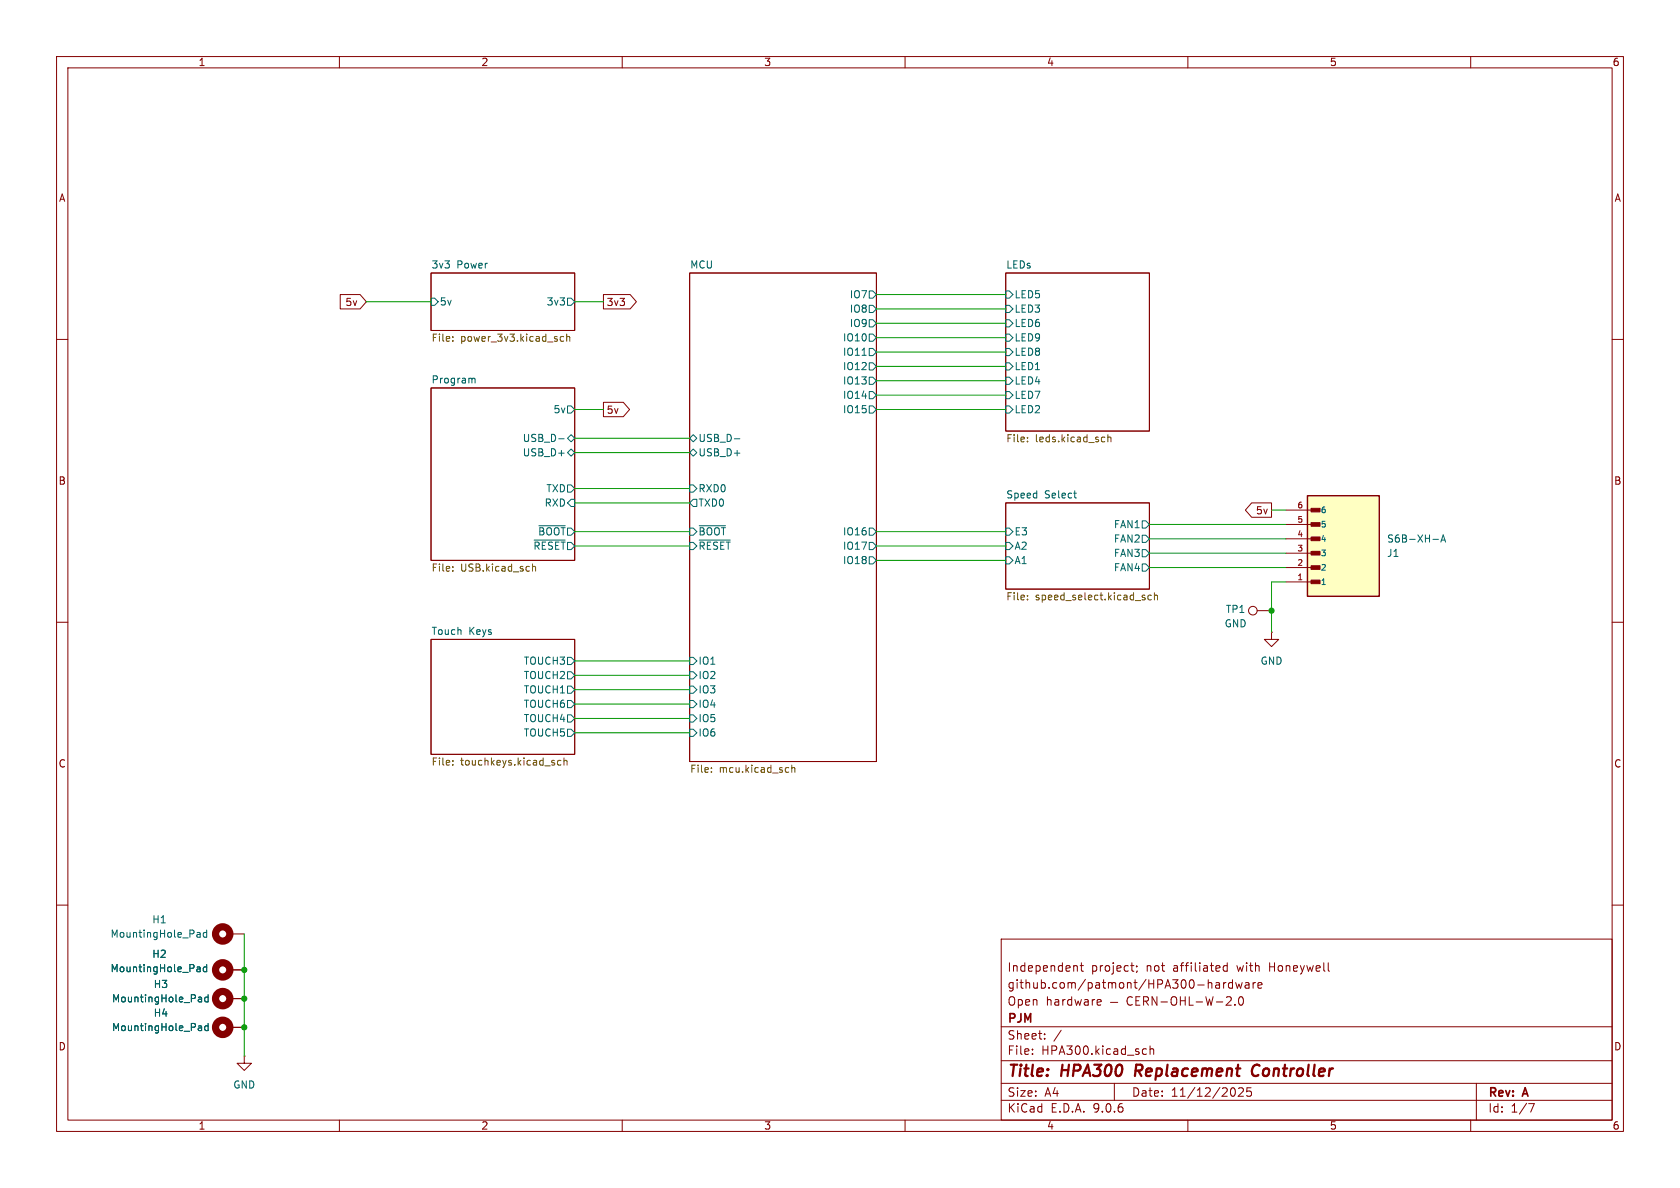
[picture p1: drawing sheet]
<svg xmlns="http://www.w3.org/2000/svg" width="297mm" height="210mm" viewBox="0 0 297 210" stroke-linecap="round" stroke-linejoin="round" font-family="sans-serif">
<g fill="none" stroke="#840000" stroke-width=".18">
<path d="M10 10h277v190h-277zM12 12h273v186h-273zM60 10v2M110 10v2M160 10v2M210 10v2M260 10v2M76.2 48.3h25.4v10.1h-25.4zM121.9 48.3h33v86.3h-33zM177.8 48.3h25.4v27.9h-25.4zM10 60h2M76.2 68.6h25.4v30.5h-25.4z"/>
<path d="M285 60h2M177.8 88.9h25.4v15.2h-25.4zM10 110h2M76.2 113h25.4v20.4h-25.4zM222.2 108h2.6M224.8 111.8v1.2h1.3l-1.3 1.3-1.3-1.3h1.3M224.8 111.8h.1M285 110h2M10 160h2M40.6 176.5h2.6M177 166h108v32h-108zM190.2 170.7l.3 .2v.8"/>
<path d="M191 170.7h.5M191.2 170.2v1.3l.3 .2M194.2 176.7l.4 .1 .1 .3-.7 .1M194.6 177.6l-.4 .1M196.3 177.2h1.3M199.9 170.7h.6M200.2 171.6l.3 .1M200.2 176.3a.6 .6 0 0 0-.8 0 .6 .6 0 0 0-.2 .8 .56 .56 0 0 0 .3 .5 .56 .56 0 0 0 .7 0M200.8 176.9h.5M201 170.8v.1M201 171.6l-.1 .3M201.5 176.2h-.7v1.5h.7"/>
<path d="M202.2 177l.7-.1 .1-.2v-.4l-.3-.1h-.5v1.5M202.5 177l.5 .7M204.5 176.2v1.5l-.8-1.5v1.5M205.2 177.1h1.2M207.1 176.4a.5 .5 0 0 1 .6-.2 .5 .5 0 0 1 .3 .5v.5a.5 .5 0 0 1-.5 .5 .5 .5 0 0 1-.5-.5zM208.7 176.9h.8M208.7 176.2v1.5M209.5 176.2v1.5M210.2 176.2v1.5h.8M211.5 177.1h1.1M213.2 176.2l.3 1.5 .3-1.1 .3 1.1 .4-1.5M215 173.8h.5l.1 .9"/>
<path d="M215 177.1h1.2M215.6 174.1h-.5a.29 .29 0 0 0-.2 .3 .29 .29 0 0 0 .2 .3l.5-.1M216.3 173.7v1M216.7 173.7l-.2 .1-.2 .2M216.8 176.3l.6-.1 .2 .1 .1 .3-1 1.1h1M217 170.8l-.5-.1-.3 .3v.4l.2 .2h.6M217 170.2v1.5M217.9 173.8l-.4-.1-.3 .3v.4l.1 .2h.6M217.9 173.2v1.5M218.3 177.6v.1M218.5 173.7l.2 1 .3-.7 .3 .7 .3-1M219.1 176.3l.2-.1a.81 .81 0 0 1 .6 .6 .81 .81 0 0 1-.3 .8l-.1 .1a.81 .81 0 0 1-.4-1.4z"/>
<path d="M220.2 173.8h.5l.1 .9M220.8 174.1h-.5a.29 .29 0 0 0-.2 .3 .29 .29 0 0 0 .2 .3l.5-.1M221.5 173.7v1M222 173.7l-.3 .1-.2 .2M222.4 174.2l.7-.1-.1-.3-.4-.1-.2 .2 .1 .7h.5M234.9 171.6l.1 .1M285 160h2M60 198v2M110 198v2M160 198v2M177 194.5h108M177 191.5h108"/>
<path d="M177 187.5h108M177 181.5h108M182.5 186.3v.1M182.5 185.5v.1M184.7 183.6v.1M184.7 182.8v.1M187.6 182.1l-1.3 2M197 191.5v3M202.2 185.4l.5 .1M202.7 186.3l-.5 .1M203.3 185.5l.2-.1 .4 .1 .1 .9M203.3 184.9v1.5"/>
<path d="M210 198v2M218.2 192.4l.2 .8-.2 .5-.2 .1M219.7 192.4v.5l-.8 .9h.9M221.2 192.3h-.7l-.1 .7 .2-.1h.5l.1 .3v.5l-.2 .1-.6-.1M260 198v2M261 191.5v6.5M270.2 195.1h1l-.6 1.5"/>
<circle cx="221.5" cy="107.9" r=".76"/>
</g>
<path d="M200.9 188.2l-.3 2M222.3 188.2a1.13 1.13 0 0 0-.9 .7 1.13 1.13 0 0 0 .2 1.2l.3 .1 .5-.1" fill="none" stroke="#840000" stroke-width=".4"/>
<g fill="none" stroke="#006464" stroke-width=".18">
<path d="M76.2 52.7h.6l.7 .6-.7 .7h-.6zM100.3 52.7h.7l.6 .6-.6 .7h-.7zM153.7 51.4h.6l.6 .7-.6 .6h-.6zM153.7 56.5h.6l.6 .7-.6 .6h-.6zM153.7 54h.6l.6 .6-.6 .6h-.6zM153.7 59.1h.6l.6 .6-.6 .6h-.6zM177.8 54h.6l.7 .6-.7 .6h-.6zM177.8 51.4h.6l.7 .7-.7 .6h-.6zM177.8 56.5h.6l.7 .7-.7 .6h-.6zM177.8 59.1h.6l.7 .6-.7 .6h-.6zM83.4 67l.2-.1h.3l.1 .8M98.8 77.6h.9"/>
<path d="M100.3 71.8h.7l.6 .6-.6 .6h-.7zM100.3 77.5l.7-.7 .6 .7-.6 .6zM121.9 77.5l.7-.7 .6 .7-.6 .6zM129.8 77.6h1M152.4 62.8h.7M153.7 64.1h.6l.6 .7-.6 .6h-.6zM153.7 61.6h.6l.6 .6-.6 .7h-.6zM153.7 66.7h.6l.6 .6-.6 .6h-.6zM153.7 71.8h.6l.6 .6-.6 .6h-.6zM153.7 69.2h.6l.6 .7-.6 .6h-.6zM177.8 64.1h.6l.7 .7-.7 .6h-.6zM177.8 71.8h.6l.7 .6-.7 .6h-.6z"/>
<path d="M177.8 66.7h.6l.7 .6-.7 .6h-.6zM177.8 69.2h.6l.7 .7-.7 .6h-.6zM177.8 61.6h.6l.7 .6-.7 .7h-.6zM94.4 95.5h5.5M95.3 92.9h4.6M100.3 85.7h.7l.6 .7-.6 .6h-.7zM100.3 80l.7-.6 .6 .6-.6 .6zM101 88.3h.6v1.2h-.6l-.7-.6zM121.9 80l.7-.6 .6 .6-.6 .6zM121.9 85.7h.7l.6 .7-.6 .6h-.7zM121.9 95.9h.7l.6 .6-.6 .7h-.7zM121.9 93.3h.7l.6 .7-.6 .6h-.7z"/>
<path d="M122.6 88.3h.6v1.2h-.6l-.7-.6zM123.6 95.5h5.5M123.6 92.9h4.7M153.7 93.3h.6l.6 .7-.6 .6h-.6zM153.7 95.9h.6l.6 .6-.6 .7h-.6zM153.7 98.4h.6l.6 .7-.6 .6h-.6zM177.8 98.4h.6l.7 .7-.7 .6h-.6zM177.8 95.9h.6l.7 .6-.7 .7h-.6zM177.8 93.3h.6l.7 .7-.7 .6h-.6zM189.8 87.2h.5M190.1 88h.2M201.9 92.1h.7l.6 .6-.6 .6h-.7z"/>
<path d="M201.9 94.6h.7l.6 .7-.6 .6h-.7zM201.9 97.2h.7l.6 .6-.6 .6h-.7zM201.9 99.7h.7l.6 .6-.6 .7h-.7zM100.3 118.7h.7l.6 .7-.6 .6h-.7zM100.3 116.2h.7l.6 .6-.6 .7h-.7zM121.9 118.7h.7l.6 .7-.6 .6h-.7zM121.9 116.2h.7l.6 .6-.6 .7h-.7zM100.3 121.3h.7l.6 .6-.6 .7h-.7zM100.3 126.4h.7l.6 .6-.6 .6h-.7zM100.3 128.9h.7l.6 .6-.6 .7h-.7zM100.3 123.8h.7l.6 .7-.6 .6h-.7zM121.9 121.3h.7l.6 .6-.6 .7h-.7z"/>
<path d="M121.9 126.4h.7l.6 .6-.6 .6h-.7zM121.9 123.8h.7l.6 .7-.6 .6h-.7zM121.9 128.9h.7l.6 .6-.6 .7h-.7zM35.2 176.3h.4v.8M35.6 177l-.4 .1M35.6 176.6h-.4M36.8 176.3h-.4l-.2 .2 .1 .5h.5M36.8 175.8v1.3"/>
</g>
<g fill="none" stroke="#725600" stroke-width=".18">
<path d="M80 59.5v.2M99.6 59.5h-.3l-.3 .2 .2 .6h.4M100.2 59.6l.2-.1h.3v.8M100.2 59.1v1.2M80 60.2v.1M181.6 78v.1M181.6 77.3v.1M195 77.3h.3M195.3 78l-.3 .1M195.9 77.4l.1-.1h.3l.1 .8M195.9 76.8v1.3M94.1 99.7v1.3"/>
<path d="M80 100.8v.2M80 100.2v.1M94.1 100.2l.2-.1 .3 .1 .1 .8M181.6 105.3v.1M181.6 105.9v.1M202.3 105.6l.2 .2-.2 .2M202.3 105.2l.1 .1M203.5 105.3l-.3-.1-.3 .2 .2 .6h.4M204.1 105.3l.2-.1 .3 .1v.7M204.1 104.8v1.2M80 134.5v.1M80 135.1v.2"/>
<path d="M99.2 134.5l-.4-.1-.2 .3 .1 .5h.5M99.7 134.5l.2-.1 .3 .1v.8M99.7 134v1.3M125.8 136.4v.1M125.8 135.7v.2M139.3 135.7h.1M139.4 136.5h-.1M140 135.3v1.2M140 135.8l.2-.1h.3v.8"/>
</g>
<circle cx="39.4" cy="176.5" r="1.27" fill="none" stroke="#840000" stroke-width="1.3"/>
<path d="M231.1 87.6h12.7v17.8h-12.7z" fill="#ffffc2"/>
<path d="M231.1 87.6h12.7v17.8h-12.7z" fill="none" stroke="#840000" stroke-width=".25"/>
<g fill="#840000" stroke="#840000" stroke-width=".18">
<path d="M231.8 102.6h1.6v.6h-1.6z"/>
<path d="M231.8 100h1.6v.6h-1.6z"/>
<path d="M231.8 97.5h1.6v.6h-1.6z"/>
<path d="M231.8 94.9h1.6v.7h-1.6z"/>
<path d="M231.8 92.4h1.6v.6h-1.6z"/>
<path d="M231.8 89.9h1.6v.6h-1.6z"/>
</g>
<g fill="none" stroke="#840000" stroke-width=".18">
<path d="M60.1 52.1h3.6l1.1 1.2-1.1 1.3h-3.6zM106.7 52.1h4.7l1.1 1.2-1.1 1.3h-4.7zM106.7 71.1h3.5l1.1 1.3-1.1 1.3h-3.5zM221.3 88.9h3.5v2.5h-3.5l-1.1-1.2zM227.3 97.8h5.1M227.3 95.3h5.1M227.3 92.7h5.1M227.3 90.2h5.1M227.3 102.9h5.1M227.3 100.3h5.1M40.6 171.5h2.6M40.6 165.1h2.6"/>
<path d="M40.6 176.5h2.6M40.6 181.6h2.6M43.2 186.7v1.3h1.2l-1.2 1.2-1.3-1.2h1.3M43.2 186.7h.1"/>
</g>
<g fill="none" stroke="#006464" stroke-width=".18">
<path d="M253.3 95.3h1M254.7 95.8l.4-1.2 .5 1.2M254.8 95.5h.6M35 164.8l.3 .1 .1 .8M35 170.9l.3 .1 .1 .8M35.2 176.3h.4v.8M35.4 171.7l-.4 .1M35.4 171.2l-.4 .1M35.4 165.6l-.4 .1M35.4 165.1l-.4 .1M35.6 177l-.4 .1M35.6 176.6h-.4"/>
<path d="M36.5 171l-.3-.1-.3 .3 .2 .5h.4M36.5 164.4v1.3M36.5 170.5v1.3M36.5 164.9l-.3-.1-.3 .3 .2 .5h.4M36.8 175.8v1.3M36.8 176.3h-.4l-.2 .2 .1 .5h.5M35.2 181.3l.4 .1v.8M35.6 182.1l-.4 .1M35.6 181.6l-.4 .1M36.8 181.4l-.4-.1-.2 .3 .1 .5h.5M36.8 180.9v1.3"/>
</g>
<g fill="none" stroke="#840000" stroke-width="1.3">
<circle cx="39.4" cy="165.1" r="1.27"/>
<circle cx="39.4" cy="171.4" r="1.27"/>
<circle cx="39.4" cy="181.6" r="1.27"/>
</g>
<g fill="none" stroke="#009600" stroke-width=".18">
<path d="M64.8 53.3h11.4M101.6 53.3h5.1M154.9 54.6h22.9M154.9 57.2h22.9M154.9 52.1h22.9M154.9 59.7h22.9M101.6 72.4h5.1M101.6 77.5h20.3M154.9 72.4h22.9M154.9 67.3h22.9M154.9 64.8h22.9M154.9 62.2h22.9"/>
<path d="M154.9 69.9h22.9M101.6 86.4h20.3M101.6 94h20.3M101.6 80h20.3M101.6 88.9h20.3M101.6 96.5h20.3M154.9 94h22.9M154.9 99.1h22.9M154.9 96.5h22.9M203.2 92.7h24.1M203.2 95.3h24.1M203.2 97.8h24.1"/>
<path d="M224.8 90.2h2.5M101.6 119.4h20.3M101.6 116.8h20.3M203.2 100.3h24.1M227.3 102.9h-2.5v8.9M101.6 127h20.3M101.6 129.5h20.3M101.6 124.5h20.3M101.6 121.9h20.3M43.2 165.1v21.6"/>
</g>
<g fill="#009600" stroke="#009600" stroke-width=".18">
<circle cx="224.8" cy="108" r=".46"/>
<circle cx="43.2" cy="176.5" r=".46"/>
<circle cx="43.2" cy="181.6" r=".46"/>
<circle cx="43.2" cy="171.5" r=".46"/>
</g>
<g font-size="2.8" fill="#840000">
<text x="178" y="190.9">Title:</text>
<text x="187.7" y="190.9">HPA300</text>
<text x="201.5" y="190.9">Replacement</text>
<text x="223" y="190.9">Controller</text>
</g>
<g font-size="2.1" fill="#840000">
<text x="178" y="172">Independent</text>
<text x="192.9" y="172">project;</text>
<text x="202.7" y="172">not</text>
<text x="207.5" y="172">affiliated</text>
<text x="219" y="172">with</text>
<text x="224.8" y="172">Honeywell</text>
<text x="178" y="178">Open</text>
<text x="178" y="175">github.com/patmont/HPA300-hardware</text>
<text x="184.9" y="178">hardware</text>
<text x="178" y="184">Sheet:</text>
<text x="178" y="181.2">PJM</text>
<text x="178" y="186.7">File:</text>
<text x="184.1" y="186.7">HPA300.kicad_sch</text>
<text x="178" y="196.9">KiCad</text>
<text x="178" y="194.1">Size:</text>
<text x="184.7" y="194.1">A4</text>
<text x="185.7" y="196.9">E.D.A.</text>
<text x="193.3" y="196.9">9.0.6</text>
<text x="200" y="194.1">Date:</text>
<text x="207" y="194.1">11/12/2025</text>
<text x="263" y="194.3">Rev:</text>
<text x="263" y="196.9">Id:</text>
<text x="267.1" y="196.9">1/7</text>
<text x="269.4" y="194.3">A</text>
</g>
<g font-size="1.8" fill="#840000">
<text x="35" y="11.9">1</text>
<text x="85" y="11.9">2</text>
<text x="135" y="11.9">3</text>
<text x="185" y="11.9">4</text>
<text x="235" y="11.9">5</text>
<text x="285" y="11.9">6</text>
<text x="10.3" y="35.9">A</text>
<text x="285.3" y="35.9">A</text>
<text x="61" y="54.3">5v</text>
<text x="107.2" y="54.3">3v3</text>
<text x="107.2" y="73.3">5v</text>
<text x="10.3" y="85.9">B</text>
<text x="285.3" y="85.9">B</text>
<text x="221.9" y="91.1">5v</text>
<text x="10.3" y="135.9">C</text>
<text x="285.3" y="135.9">C</text>
<text x="10.3" y="185.9">D</text>
<text x="285.3" y="185.9">D</text>
<text x="35" y="199.9">1</text>
<text x="85" y="199.9">2</text>
<text x="135" y="199.9">3</text>
<text x="185" y="199.9">4</text>
<text x="235" y="199.9">5</text>
<text x="285" y="199.9">6</text>
</g>
<g font-size="1.8" fill="#006464">
<text x="76.2" y="47.5">3v3</text>
<text x="80.8" y="47.5">Power</text>
<text x="121.9" y="47.5">MCU</text>
<text x="177.8" y="47.5">LEDs</text>
<text x="150.1" y="52.9">IO7</text>
<text x="179.3" y="52.9">LED5</text>
<text x="77.7" y="54.2">5v</text>
<text x="96.5" y="54.2">3v3</text>
<text x="150.1" y="58">IO9</text>
<text x="150.1" y="55.5">IO8</text>
<text x="179.3" y="55.5">LED3</text>
<text x="179.3" y="58">LED6</text>
<text x="148.9" y="65.6">IO12</text>
<text x="148.9" y="63.1">IO11</text>
<text x="148.9" y="60.6">IO10</text>
<text x="179.3" y="65.6">LED1</text>
<text x="179.3" y="63.1">LED8</text>
<text x="179.3" y="60.6">LED9</text>
<text x="76.2" y="67.9">Program</text>
<text x="148.9" y="68.2">IO13</text>
<text x="148.9" y="70.7">IO14</text>
<text x="179.3" y="68.2">LED4</text>
<text x="179.3" y="70.7">LED7</text>
<text x="97.8" y="73.3">5v</text>
<text x="148.9" y="73.3">IO15</text>
<text x="179.3" y="73.3">LED2</text>
<text x="92.3" y="80.9">USB_D+</text>
<text x="92.3" y="78.3">USB_D-</text>
<text x="123.4" y="80.9">USB_D+</text>
<text x="123.4" y="78.3">USB_D-</text>
<text x="96.2" y="89.8">RXD</text>
<text x="96.5" y="87.2">TXD</text>
<text x="123.4" y="87.2">RXD0</text>
<text x="123.4" y="89.8">TXD0</text>
<text x="177.8" y="88.2">Speed</text>
<text x="184.7" y="88.2">Select</text>
<text x="95" y="94.8">~{BOOT}</text>
<text x="123.4" y="94.8">~{BOOT}</text>
<text x="148.9" y="94.8">IO16</text>
<text x="179.3" y="94.8">E3</text>
<text x="196.8" y="93.6">FAN1</text>
<text x="94.2" y="97.4">~{RESET}</text>
<text x="123.4" y="97.4">~{RESET}</text>
<text x="148.9" y="97.4">IO17</text>
<text x="148.9" y="99.9">IO18</text>
<text x="179.3" y="99.9">A1</text>
<text x="179.3" y="97.4">A2</text>
<text x="196.8" y="96.1">FAN2</text>
<text x="196.8" y="98.7">FAN3</text>
<text x="196.8" y="101.2">FAN4</text>
<text x="245.1" y="98.7">J1</text>
<text x="245.1" y="96.1">S6B-XH-A</text>
<text x="76.2" y="112.3">Touch</text>
<text x="82.9" y="112.3">Keys</text>
<text x="216.4" y="111.1">GND</text>
<text x="216.6" y="108.6">TP1</text>
<text x="92.5" y="117.7">TOUCH3</text>
<text x="123.4" y="117.7">IO1</text>
<text x="222.8" y="117.7">GND</text>
<text x="92.5" y="122.8">TOUCH1</text>
<text x="92.5" y="120.2">TOUCH2</text>
<text x="92.5" y="125.3">TOUCH6</text>
<text x="123.4" y="120.2">IO2</text>
<text x="123.4" y="122.8">IO3</text>
<text x="123.4" y="125.3">IO4</text>
<text x="92.5" y="127.9">TOUCH4</text>
<text x="92.5" y="130.4">TOUCH5</text>
<text x="123.4" y="127.9">IO5</text>
<text x="123.4" y="130.4">IO6</text>
<text x="19.4" y="166">MountingHole_Pad</text>
<text x="26.8" y="163.4">H1</text>
<text x="19.4" y="172.1">MountingHole_Pad</text>
<text x="26.8" y="169.5">H2</text>
<text x="19.7" y="177.4">MountingHole_Pad</text>
<text x="27.1" y="174.9">H3</text>
<text x="27.1" y="179.9">H4</text>
<text x="19.7" y="182.5">MountingHole_Pad</text>
<text x="41.1" y="192.6">GND</text>
</g>
<g font-size="1.8" fill="#725600">
<text x="76.2" y="60.7">File:</text>
<text x="81.4" y="60.7">power_3v3.kicad_sch</text>
<text x="177.8" y="78.5">File:</text>
<text x="183" y="78.5">leds.kicad_sch</text>
<text x="76.2" y="101.4">File:</text>
<text x="81.4" y="101.4">USB.kicad_sch</text>
<text x="177.8" y="106.5">File:</text>
<text x="183" y="106.5">speed_select.kicad_sch</text>
<text x="76.2" y="135.7">File:</text>
<text x="81.4" y="135.7">touchkeys.kicad_sch</text>
<text x="121.9" y="136.9">File:</text>
<text x="127.1" y="136.9">mcu.kicad_sch</text>
</g>
<g font-size="1.4" fill="#a90000">
<text x="229.3" y="89.9">6</text>
<text x="229.3" y="95">4</text>
<text x="229.3" y="92.5">5</text>
<text x="229.3" y="100.1">2</text>
<text x="229.3" y="97.5">3</text>
<text x="229.3" y="102.6">1</text>
</g>
<g font-size="1.4" fill="#006464">
<text x="233.4" y="96">4</text>
<text x="233.4" y="93.4">5</text>
<text x="233.4" y="90.9">6</text>
<text x="233.4" y="101.1">2</text>
<text x="233.4" y="98.5">3</text>
<text x="233.4" y="103.6">1</text>
</g>
</svg>
